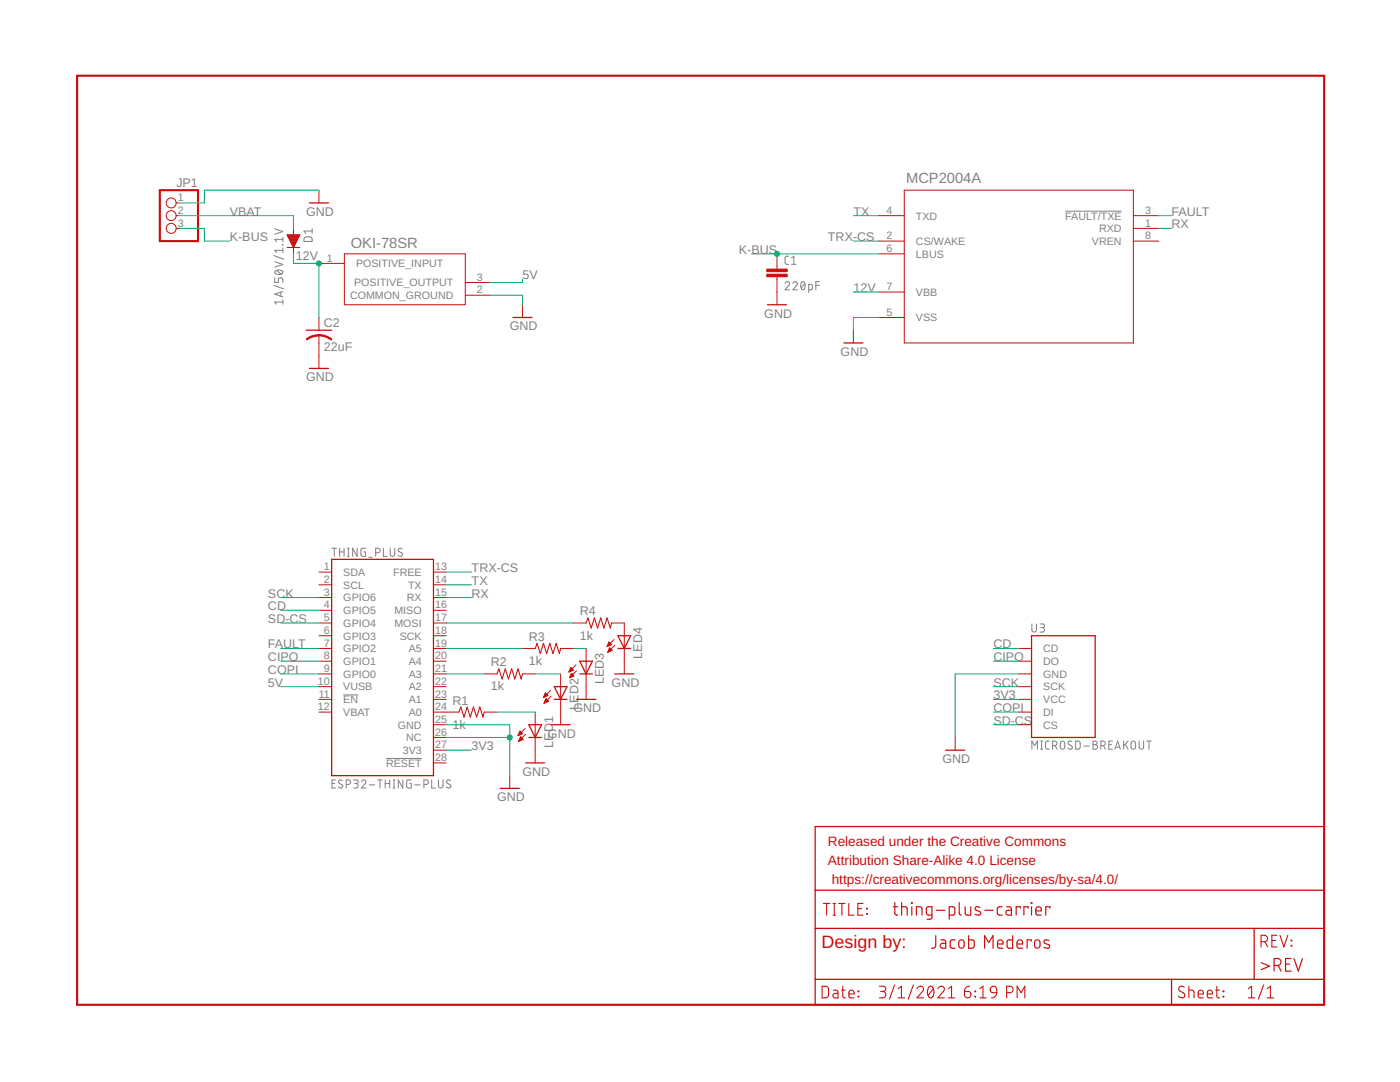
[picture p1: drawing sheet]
<svg xmlns="http://www.w3.org/2000/svg" width="279mm" height="216mm" viewBox="0 0 279 216" stroke-linecap="round" stroke-linejoin="round" font-family="sans-serif">
<g fill="none" stroke="#808080" stroke-width=".2">
<path d="M54.7 56.9l1.9 .8M54.7 51l1.9 .7M54.8 55.4v.9h.7v-.5a.47 .47 0 0 1 .5-.4 .47 .47 0 0 1 .5 .4v.5M54.8 52.2l1.7 .6-1.7 .5M54.8 45.7l1.7 .5-1.7 .5M54.9 54.1a1.04 1.04 0 0 1 1.6 .2 .95 .95 0 0 1-1.7 0zM55.2 54l.9 .7M56 58.3v.8M56.4 48.8l.1 .1zM56.5 47.3v.9M56.5 49.5v.9M56.5 59.8v.9"/>
<path d="M56.5 58.2l-1.7 .5 1.7 .5M56.5 50h-1.7l.4 .4M56.5 47.8h-1.7l.4 .4M60.8 47.4l.3-.1h.9l.3 .2v.7h-1.6zM62.3 45.7v.9M62.3 46.1h-1.6l.3 .5M156.7 56.6a.44 .44 0 0 1 .6-.4 .44 .44 0 0 1 .1 .7l-.7 .9h.9M157.4 51.1h-.5l-.2 .4v1l.2 .2h.5M158 52.7h.9M158 51.5l.4-.4v1.6M158.2 56.6a.44 .44 0 0 1 .7-.4 .44 .44 0 0 1 .1 .7l-.8 .9h.9M160 56.3l.3-.1a.97 .97 0 0 1 0 1.6 1.03 1.03 0 0 1-.3-1.5z"/>
<path d="M160.6 56.6l-.7 .9M161.4 57.8h.6l.1-.1-.1-.9-.6-.1v1.7M162.8 56.9h.7M163.5 56.2h-.7v1.6M212.6 42.1h11.2M56.5 60.3h-1.7l.4 .4M66.3 109.4h.9M66.7 109.4v1.6M67.8 109.4v1.6M67.8 110.1h.9M68.7 109.4v1.6M69.3 109.4h.4"/>
<path d="M69.3 111h.4M69.5 109.4v1.6M71.3 109.4v1.6l-.9-1.6v1.6M72.9 109.4h-.5l-.3 .2-.1 1.1 .3 .3h.6v-.9h-.2M73.6 111.2h.7M75 110.3h.4a.46 .46 0 0 0 .5-.5 .46 .46 0 0 0-.5-.4h-.4v1.6M76.5 109.4v1.6h.7M77.9 109.4v1.2a.46 .46 0 0 0 .4 .4 .46 .46 0 0 0 .5-.4v-1.2M80.2 109.5a.41 .41 0 0 0-.5-.1 .41 .41 0 0 0-.1 .6l.6 .3a.38 .38 0 0 1 .1 .6 .38 .38 0 0 1-.5 .1l-.4-.2M68.5 138.7h3M205.9 124.5v1.2a.46 .46 0 0 0 .5 .4 .46 .46 0 0 0 .4-.4v-1.2M207.6 124.5h.5a.36 .36 0 0 1 .3 .4 .36 .36 0 0 1-.3 .3h-.4"/>
<path d="M208 125.2a.46 .46 0 0 1 .4 .5 .46 .46 0 0 1-.4 .4h-.4M66.3 156.3h.5M67 155.6h-.7v1.6h.7M68.3 155.7l-.5-.1-.3 .4 .1 .2 .6 .4a.38 .38 0 0 1 .2 .5 .38 .38 0 0 1-.6 .1l-.3-.2M69.1 156.5h.4a.46 .46 0 0 0 .5-.4 .46 .46 0 0 0-.5-.5h-.4v1.6M70.6 155.6h.5a.36 .36 0 0 1 .4 .4 .36 .36 0 0 1-.4 .3h-.3M71 156.3a.46 .46 0 0 1 .5 .5 .46 .46 0 0 1-.5 .4h-.4M72.1 156a.45 .45 0 0 1 .7-.4 .45 .45 0 0 1 .1 .7l-.8 .9h.9M73.7 156.6h1.1M75.4 155.6h.9M75.8 155.6v1.6M76.9 156.3h.9"/>
<path d="M76.9 155.6v1.6M77 151.3h7.2M77.8 155.6v1.6M78.5 157.2h.3M78.5 155.6h.3M78.6 155.6v1.6M80.4 155.6v1.6l-.9-1.6v1.6M82.1 155.6h-.7l-.2 .3 .1 1.2 .8 .1v-.9h-.3M82.8 156.6h1.1M84.6 156.5h.5a.46 .46 0 0 0 .4-.4 .46 .46 0 0 0-.4-.5h-.5v1.6M86.1 155.6v1.6h.8M87.5 155.6v1.2a.46 .46 0 0 0 .5 .4 .46 .46 0 0 0 .4-.4v-1.2"/>
<path d="M89.9 155.7h-.2a.37 .37 0 0 0-.5 .1 .37 .37 0 0 0 .1 .5l.5 .3a.38 .38 0 0 1 .1 .5 .38 .38 0 0 1-.5 .1l-.3-.2M205.9 149.5v-1.6l.6 .9 .5-.9v1.6M207.7 149.5h.4M207.7 147.9h.4M207.9 147.9v1.6M209.4 147.9h-.5l-.2 .3v1.1l.2 .2h.5M210.1 148.8h.4a.46 .46 0 0 0 .4-.5 .46 .46 0 0 0-.4-.4h-.4v1.6M210.6 148.8l.3 .7M211.7 148l.3-.1 .4 .1a1.33 1.33 0 0 1 .1 1.2l-.5 .3-.3-.1-.1-.3zM213.9 148a.42 .42 0 0 0-.5-.1 .42 .42 0 0 0-.2 .6l.6 .3a.41 .41 0 0 1 .1 .6 .41 .41 0 0 1-.6 0l-.2-.1M214.7 147.9h.6l.2 .2 .1 1-.3 .4h-.6zM216.3 148.9h1.1"/>
<path d="M218.1 147.9h.5a.36 .36 0 0 1 .3 .3 .36 .36 0 0 1-.3 .4 .46 .46 0 0 1 .4 .4 .46 .46 0 0 1-.4 .5h-.5zM218.1 148.6h.5M219.7 148.8h.4a.46 .46 0 0 0 .5-.5 .46 .46 0 0 0-.5-.4h-.4v1.6M220.2 148.8l.4 .7M221.3 148.6h.5M222 147.9h-.7v1.6h.7M222.5 149.5l.6-1.6 .5 1.6M222.6 149.1h.9M224.2 147.9v1.6M224.6 148.5l.5 1M225.1 147.9l-.9 1M225.8 148l.4-.1 .3 .1a1.33 1.33 0 0 1 .1 1.2l-.4 .3-.4-.1-.1-.3z"/>
<path d="M227.3 147.9v1.2a.46 .46 0 0 0 .5 .4 .46 .46 0 0 0 .4-.4v-1.2M228.9 147.9h.8M229.3 147.9v1.6"/>
</g>
<g fill="none" stroke="#c90d0c" stroke-width=".2">
<path d="M63.6 38v2.5M180.5 38h45.7v30.4h-45.7zM35.1 40.5h.6M35.1 43h.6M35.1 45.6h.6M57.3 49.4h2.5M57.3 46.8h2.5l-1.2 2.6zM57.3 46.9h2.5M57.4 47.1h2.3M57.4 47.2h2.3M57.5 47.3h2.1M57.6 47.4h1.9"/>
<path d="M57.6 47.5h1.9M57.7 47.7h1.7M57.8 47.8h1.6M57.8 47.9h1.5M57.9 48h1.3M57.9 48.1h1.3M58 48.3h1.1M58.1 48.4h1M58.1 48.5h.9M58.2 48.6h.7M58.3 48.7h.6M58.3 48.9h.5"/>
<path d="M58.4 49h.4M58.4 49.1h.3M58.5 49.2h.2M58.5 49.3h.1M58.6 45.6v1.2M58.6 49.4v1.3M63.6 52.6h5.1M68.7 50.7h24.2v10.1h-24.2zM92.9 58.9h5M92.9 56.4h5M155.1 50.7v3M155.1 55.2v5.6"/>
<path d="M175.4 50.7h5.1M175.4 43h5.1M175.4 48.1h5.1M175.4 58.3h5.1M226.2 43h5.1M226.2 45.6h5.1M226.2 48.1h5.1M63.6 63.4v2.5M63.6 66.9v6.6M104.3 60.8v2.6M170.3 65.9v2.5M175.4 63.4h5.1"/>
<path d="M63.6 114.2h2.6M63.6 116.7h2.6M63.6 119.2h2.6M86.5 114.2h2.5M86.5 116.7h2.5M86.5 119.2h2.5M63.6 121.8h2.6M63.6 124.3h2.6M63.6 126.9h2.6M63.6 129.4h2.6M63.6 131.9h2.6M63.6 134.5h2.6"/>
<path d="M63.6 137h2.6M63.6 139.6h2.6M86.5 121.8h2.5M86.5 124.3h2.5M86.5 126.9h2.5M86.5 129.4h2.5M86.5 131.9h2.5M86.5 134.5h2.5M86.5 137h2.5M86.5 139.6h2.5M96.6 134.5h2.6M104.3 129.4h2.5"/>
<path d="M104.3 134.5h2.5M108.5 139.1h.1M108.5 139h.4M108.6 138.9h.6M108.6 138.7h.7M108.7 138.6h.5M108.8 138.5h.3M108.8 139.9h.7M108.8 138.4h.1M108.8 139.8h.6M108.8 138.3l.5 .5-.8 .4zM108.9 139.7h.4"/>
<path d="M108.9 139.6h.2M109 139.4h.1M109.5 139.9l-.5-.5-.4 .9M109.5 139.9l-.9 .4M109.9 137.8l-1.4 1.4M110 138.9l-1.4 1.4M111.9 129.4h2.5M111.9 134.5v10.1M113.6 134h.1M113.6 133.9h.4M113.7 133.8h.5M113.7 133.7h.7"/>
<path d="M113.7 135.1h.2M113.8 133.5h.5M113.8 135h.4M113.8 133.4h.4M113.8 134.9h.7M113.9 133.3h.1M113.9 134.7h.6M113.9 133.2l.5 .5-.9 .4zM113.9 134.6h.4M114 134.5h.2M114 134.4h.1M114 134.3l.6 .6-.9 .3z"/>
<path d="M114.4 124.3h2.6M114.9 132.7l-1.4 1.4M115.1 133.8l-1.4 1.4M117 129.4v10.2M121.2 129h.1M121.2 128.8h.3M121.3 128.7h.5M121.3 130h.2M121.3 128.6h.7M121.4 128.5h.5M121.4 129.9h.4M121.4 128.4h.4"/>
<path d="M121.4 129.8h.7M121.5 128.2h.2M121.5 129.7h.6M121.5 129.6h.5M121.6 129.4h.3M121.6 129.3h.1M121.7 129.3l.5 .5-.9 .4zM122 124.3h2.6v10.2M122 128.6l-.5-.5-.3 .9M122 128.6l-.8 .4M122.6 127.6l-1.4 1.4M122.7 128.8l-1.4 1.4"/>
<path d="M203.3 129.4h2.6M203.3 131.9h2.6M203.3 134.5h2.6M203.3 137h2.6M203.3 139.6h2.6M63.6 142.1h2.6M86.5 142.1h5.1M86.5 144.6h2.5M86.5 147.2h2.5M86.5 149.7h2.5M86.5 152.2h2.5M96.6 142.1h2.6"/>
<path d="M101.7 154.8v2.5M103.4 146.7h.2M103.5 146.6h.4M103.5 146.5h.7M103.5 147.9h.1M103.6 147.8h.2M103.6 146.3h.6M103.6 146.2h.5M103.6 147.7h.5M103.7 146.1h.3M103.7 147.5h.7M103.7 146h.1"/>
<path d="M103.7 147.4h.6M103.8 145.9l.5 .5-.9 .4zM103.8 147.3h.4M103.8 147.2h.2M103.9 147l-.4 .9M103.9 147l.5 .5M103.9 147h.1M104.4 147.5l-.9 .4M104.8 145.4l-1.4 1.4M104.9 146.5l-1.4 1.4M106.8 142.1v10.1M108.6 140.3h.1"/>
<path d="M108.6 140.2h.3M108.7 140.1h.5M190.6 147.2v2.5M203.3 142.1h2.6M203.3 144.6h2.6"/>
<circle cx="34.2" cy="40.5" r=".99"/>
<circle cx="34.2" cy="43" r=".99"/>
<circle cx="34.2" cy="45.6" r=".99"/>
</g>
<g fill="none" stroke="#c90d0c" stroke-width=".25">
<path d="M61.7 40.5h3.9M61.1 65.9h5.1M61.7 73.5h3.9M102.4 63.4h3.8M153.2 60.8h3.8M168.4 68.4h3.8M66.2 111.6h20.3v43.2h-20.3zM110.6 137h2.6l-1.3 2.6zM110.6 139.6h2.6M115.1 139.6h3.8M115.7 131.9h2.5l-1.2 2.6zM115.7 134.5h2.5"/>
<path d="M122.7 134.5h3.8M123.3 126.9h2.6l-1.3 2.5zM123.3 129.4h2.6M205.9 126.9h12.7v20.3h-12.7zM99.8 157.3h3.8M104.9 152.2h3.8M105.5 147.2h2.6M105.5 144.6h2.6l-1.3 2.6zM110 144.6h3.8M188.7 149.7h3.8M162.7 164.9h101.6v35.6h-101.6zM162.7 177.6h101.6"/>
<path d="M162.7 185.3h101.6M162.7 195.4h101.6M233.8 195.4v5.1M250.3 185.3v10.1"/>
</g>
<g fill="#c90d0c" stroke="#c90d0c" stroke-width=".2">
<path d="M153 54.7h4.1v.5h-4.1z"/>
<path d="M153 53.7h4.1v.5h-4.1z"/>
</g>
<path d="M15.4 15.1h248.9v185.4h-248.9zM31.9 38h7.6v10.1h-7.6z" fill="none" stroke="#c90d0c" stroke-width=".42"/>
<g fill="none" stroke="#c90d0c" stroke-width=".21">
<path d="M99.2 134.5l.4-1 .6 2 .6-2 .7 2 .6-2 .6 2 .7-2 .6 2 .3-1M106.8 129.4l.4-1 .6 2 .7-2 .6 2 .6-2 .7 2 .6-2 .6 2 .3-1M117 124.3l.3-1 .7 2 .6-2 .7 2 .6-2 .6 2 .7-2 .6 2 .2-1M91.6 142.1l.4-1 .6 2 .6-2 .7 2 .6-2 .6 2 .7-2 .6 2 .2-1M164.1 196.8h.8l.4 .4v1.5l-.4 .4h-.8zM164.3 180.3h1.3M165 180.3v2.3M166.2 180.3h.6M166.2 182.6h.6M166.3 197.6h.7l.2 .2v1.3h-.5a.46 .46 0 0 1-.5-.4 .46 .46 0 0 1 .5-.5h.5M166.5 180.3v2.3M167.4 180.3h1.3"/>
<path d="M167.9 197.6h.8M168 180.3v2.3M168.2 196.8v2.1l.5 .2M169.4 180.3v2.3h1M169.4 198.3h1.1a.54 .54 0 0 0-.4-.7 .54 .54 0 0 0-.7 .5l.1 .9 1 .1M171.2 181.3h.8M171.3 197.8l.1 .1zM171.3 198.8l.1 .1zM172.2 180.3h-1v2.3h1M173 181.3l.1 .1zM173 182.3l.1 .1zM175.5 196.8h.8a.52 .52 0 0 1 .5 .5 .52 .52 0 0 1-.5 .5h-.6"/>
<path d="M176.1 197.8a.65 .65 0 0 1 .7 .7 .65 .65 0 0 1-.7 .6h-.6M178.5 196.5l-1 2.9M179.2 199.1h1.4M179.2 197.3l.7-.5v2.3M182.3 196.5l-1 2.9M183 197.3a.64 .64 0 0 1 .9-.5 .64 .64 0 0 1 .2 1l-1.1 1.3h1.3M185.4 197a.55 .55 0 0 1 .6-.2 .55 .55 0 0 1 .3 .6 1.32 1.32 0 0 1-.6 1.7 1.44 1.44 0 0 1-.3-2.1zM186.3 197.3l-1.1 1.3M187.2 197.3a.64 .64 0 0 1 .9-.5 .64 .64 0 0 1 .2 1l-1.1 1.3h1.3M189.3 199.1h1.3M189.3 197.3l.6-.5v2.3M192.5 197.8h.8a.65 .65 0 0 1 .5 .7 .65 .65 0 0 1-.7 .6 .65 .65 0 0 1-.6-.6z"/>
<path d="M193.5 196.8a1.01 1.01 0 0 0-1 1M194.6 198.8l.1 .1zM194.6 197.8l.1 .1zM195.5 199.1h1.3M195.5 197.3l.7-.5v2.3M197.7 197a.66 .66 0 0 1 .8-.2 .66 .66 0 0 1 .4 .6v.7h-.8a.62 .62 0 0 1-.5-.4 .62 .62 0 0 1 .1-.7zM198.9 198.1l-.3 .7-.7 .3M200.9 198.1h.6a.65 .65 0 0 0 .7-.7 .65 .65 0 0 0-.7-.6h-.6v2.3M203 199.1v-2.3l.8 1.3 .7-1.3v2.3M236.3 197a.58 .58 0 0 0-.8-.1 .58 .58 0 0 0 0 .9l.7 .3a.58 .58 0 0 1 .1 .9 .58 .58 0 0 1-.9 0l-.2-.2M237.3 197.6l.9 .1 .1 .3v1.1M237.3 196.8v2.3"/>
<path d="M239.1 198.3h1.1a.54 .54 0 0 0-.4-.7 .54 .54 0 0 0-.7 .5l.1 .9 1 .1M240.9 198.3h1.1a.54 .54 0 0 0-.4-.7 .54 .54 0 0 0-.7 .5l.1 .9 1 .1M242.6 197.6h.8M242.8 196.8v1.9l.3 .4h.3M244.1 198.8l.1 .1zM244.1 197.8l.1 .1zM249.1 199.1h1.3M249.1 197.3l.7-.5v2.3M251.7 187.9h.6a.65 .65 0 0 0 .7-.6 .65 .65 0 0 0-.7-.7h-.6v2.4M252.2 196.5l-1.1 2.9M252.5 187.9l.5 1.1M252.9 199.1h1.3"/>
<path d="M252.9 197.3l.6-.5v2.3M253.8 187.7h.8M254.9 186.6h-1.1v2.4h1.1M255.4 186.6l.8 2.4 .8-2.4M257.7 187.6l.1 .1zM257.7 188.6l.1 .2z"/>
</g>
<g fill="none" stroke="#c90d0c" stroke-width=".23">
<path d="M178.3 180.9h.8M178.6 180.1v2.3l.5 .2M179.9 180.9l1 .1 .2 .3v1.3M179.9 180.1v2.5M181.9 180.1l.1 .1zM182 180.9v1.7M182.9 182.6v-1.7l1 .1 .1 .3v1.3M186 182.6h-.7l-.4-.2v-1.1l.2-.3 .9-.1v2.1l-.3 .4h-.7M186.8 186.7l-.1 2.1-.2 .3-.6 .1M186.9 181.6h1.7M187.8 187.5l.7 .1 .2 .2v1.4h-.6a.49 .49 0 0 1-.5-.5 .49 .49 0 0 1 .5-.5h.6M189.4 182.6h.7l.4-.2v-1.2l-.2-.2-.9-.1v2.5"/>
<path d="M190.6 187.5l-.7 .1-.3 .3 .1 1.2 .9 .1M191.4 180.1l.1 2.3 .3 .2M191.5 187.7l.5-.2a.99 .99 0 0 1 .2 1.6h-.6l-.3-.3zM192.6 180.9l.1 1.5 .3 .2h.7v-1.7M193.3 186.7v2.5h.9l.2-.4v-1l-.2-.2-.9-.1M195.6 181.1l-.8-.1-.2 .3 .2 .3 .8 .4 .1 .2-.1 .3-.2 .1-.8-.1M196.5 189.2v-2.5l.8 1.4 .9-1.4v2.5M196.6 181.6h1.6M199.1 188.4h1.1a.58 .58 0 0 0-.4-.9 .58 .58 0 0 0-.7 .6l.1 1 1 .1M200 180.9l-.7 .1-.3 .3 .2 1.2 .8 .1M200.9 180.9l.7 .1 .2 .2v1.4h-.6a.49 .49 0 0 1-.5-.5 .49 .49 0 0 1 .5-.5h.6M202.1 186.7v2.5h-.9l-.2-.3v-1.1l.2-.2 .9-.1"/>
<path d="M203 188.4h1.1a.59 .59 0 0 0-.4-.9 .59 .59 0 0 0-.7 .6l.1 1 1 .1M203.6 181.2v-.3h-.8v1.7M205.2 181.2v-.3h-.9v1.7M205.8 180.1l.1 .1zM205.8 187.8v-.3h-.8v1.7M205.9 180.9v1.7M206.6 187.7l.5-.2a.97 .97 0 0 1 .2 1.6l-.4 .1-.3-.2-.2-.4zM206.7 181.8h1.1a.58 .58 0 0 0-.4-.9 .58 .58 0 0 0-.7 .6l.1 1 1 .1M209.3 187.7l-.7-.1-.3 .3 .3 .3 .8 .4 .1 .2-.1 .3a.92 .92 0 0 1-1 0M209.5 181.2v-.3h-.8v1.7M251.7 192.1l1.7 .7-1.7 .7M254.3 192.7h.7a.7 .7 0 0 0 .7-.7 .7 .7 0 0 0-.7-.7h-.7v2.5"/>
<path d="M255.1 192.7l.6 1.1M256.6 192.4h.8M257.7 191.3h-1.1v2.5h1.1M258.3 191.3l.8 2.5 .8-2.5"/>
</g>
<g fill="#c90d0c" stroke="#c90d0c" stroke-width=".2">
<path d="M63.6 66.8l1.4 .2 1.2 .6-.1 .2-1.4-.6-1.1-.2z" fill-rule="evenodd"/>
<path d="M61.1 67.6l1.2-.6 1.3-.2v.2l-1 .2-1.3 .6z" fill-rule="evenodd"/>
</g>
<g fill="none" stroke="#0dab76" stroke-width=".2">
<path d="M63.6 38h-22.8v2.5h-5.1M35.7 45.6h5.1v2.5h5.1M35.7 43h22.9v2.6M58.6 50.7v1.9h5v10.8M97.9 58.9h6.4v1.9M104.3 55.7v.7h-6.4M150 50.7h25.4M170.3 48.1h5.1M170.3 58.3h5.1M170.3 43h5.1M231.3 45.6h2.5M231.3 43h2.5"/>
<path d="M175.4 63.4h-5.1v2.5M56 119.2h7.6M89 119.2h5.1M89 116.7h5.1M89 114.2h5.1M56 137h7.6M56 129.4h7.6M56 134.5h7.6M56 124.3h7.6M56 131.9h7.6M56 121.8h7.6M89 129.4h15.3"/>
<path d="M89 134.5h7.6M89 124.3h25.4M106.8 134.5h5.1M114.4 129.4h2.6M198.2 137h5.1M198.2 129.4h5.1M198.2 139.6h5.1M198.2 131.9h5.1M203.3 134.5h-12.7v12.7M89 144.6h12.7v10.2M89 147.2h12.7M89 149.7h5.1"/>
<path d="M99.2 142.1h7.6M198.2 144.6h5.1M198.2 142.1h5.1"/>
</g>
<g fill="#0dab76" stroke="#0dab76" stroke-width=".2">
<circle cx="155.1" cy="50.7" r=".51"/>
<circle cx="63.6" cy="52.6" r=".51"/>
<circle cx="101.7" cy="147.2" r=".51"/>
</g>
<text font-size="3.6" fill="#c90d0c" x="164" y="189.1">Design by:</text>
<g font-size="2.9" fill="#808080">
<text x="180.8" y="36.5">MCP2004A</text>
<text x="70" y="49.4">OKI-78SR</text>
</g>
<g font-size="2.7" fill="#c90d0c">
<text x="165.2" y="168.7">Released under the Creative Commons</text>
<text x="165.2" y="172.6">Attribution Share-Alike 4.0 License</text>
<text x="166" y="176.4">https://creativecommons.org/licenses/by-sa/4.0/</text>
</g>
<g font-size="2.5" fill="#808080">
<text x="35.2" y="37.3">JP1</text>
<text x="45.9" y="43">VBAT</text>
<text x="61.1" y="43">GND</text>
<text x="170.3" y="43">TX</text>
<text x="233.8" y="45.6">RX</text>
<text x="233.8" y="43">FAULT</text>
<text x="45.9" y="48.1">K-BUS</text>
<text x="59.1" y="51.9">12V</text>
<text x="147.5" y="50.7">K-BUS</text>
<text x="165.2" y="48.1">TRX-CS</text>
<text x="104.3" y="55.7">5V</text>
<text x="170.3" y="58.3">12V</text>
<text x="64.7" y="65.3">C2</text>
<text x="101.7" y="65.9">GND</text>
<text x="152.5" y="63.4">GND</text>
<text x="64.7" y="70.1">22uF</text>
<text x="167.8" y="71">GND</text>
<text x="61.1" y="76.1">GND</text>
<text x="53.5" y="119.2">SCK</text>
<text x="94.1" y="119.2">RX</text>
<text x="94.1" y="116.7">TX</text>
<text x="94.1" y="114.1">TRX-CS</text>
<text x="53.5" y="124.3">SD-CS</text>
<text x="53.5" y="121.8">CD</text>
<text x="115.7" y="122.8">R4</text>
<text x="53.5" y="129.4">FAULT</text>
<text x="53.5" y="131.9">CIPO</text>
<text x="105.5" y="127.9">R3</text>
<text x="115.7" y="127.6">1k</text>
<text x="128.1" y="131.4" transform="rotate(-90 128.1 131.4)">LED4</text>
<text x="198.2" y="131.9">CIPO</text>
<text x="198.2" y="129.4">CD</text>
<text x="53.5" y="137">5V</text>
<text x="53.5" y="134.5">COPI</text>
<text x="97.9" y="137.8">1k</text>
<text x="97.9" y="133">R2</text>
<text x="105.5" y="132.7">1k</text>
<text x="120.5" y="136.5" transform="rotate(-90 120.5 136.5)">LED3</text>
<text x="122.1" y="137">GND</text>
<text x="198.2" y="137">SCK</text>
<text x="90.3" y="140.6">R1</text>
<text x="114.4" y="142.1">GND</text>
<text x="115.5" y="141.6" transform="rotate(-90 115.5 141.6)">LED2</text>
<text x="198.2" y="139.5">3V3</text>
<text x="198.2" y="142.1">COPI</text>
<text x="90.3" y="145.4">1k</text>
<text x="94.1" y="149.7">3V3</text>
<text x="109.4" y="147.2">GND</text>
<text x="110.4" y="149.2" transform="rotate(-90 110.4 149.2)">LED</text>
<text x="110.4" y="144.3" transform="rotate(-90 110.4 144.3)">1</text>
<text x="198.2" y="144.6">SD-CS</text>
<text x="104.3" y="154.8">GND</text>
<text x="188.1" y="152.2">GND</text>
<text x="99.2" y="159.9">GND</text>
</g>
<g font-size="2.1" fill="#808080">
<text x="35.5" y="40.1">1</text>
<text x="35.5" y="42.7">2</text>
<text x="35.5" y="45.2">3</text>
<text x="176.9" y="42.7">4</text>
<text x="176.9" y="47.8">2</text>
<text x="182.8" y="43.8">TXD</text>
<text x="212.6" y="43.8">FAULT/TXE</text>
<text x="219.3" y="46.3">RXD</text>
<text x="228.5" y="42.7">3</text>
<text x="228.5" y="45.2">1</text>
<text x="228.5" y="47.8">8</text>
<text x="65.2" y="52.2">1</text>
<text x="71.1" y="53.3">POSITIVE_INPUT</text>
<text x="176.9" y="50.3">6</text>
<text x="182.8" y="48.9">CS/WAKE</text>
<text x="182.8" y="51.4">LBUS</text>
<text x="217.9" y="48.9">VREN</text>
<text x="69.9" y="59.7">COMMON_GROUND</text>
<text x="70.7" y="57.1">POSITIVE_OUTPUT</text>
<text x="95.2" y="58.6">2</text>
<text x="95.2" y="56">3</text>
<text x="176.9" y="57.9">7</text>
<text x="182.8" y="59">VBB</text>
<text x="176.9" y="63">5</text>
<text x="182.8" y="64.1">VSS</text>
<text x="64.6" y="113.8">1</text>
<text x="86.9" y="113.8">13</text>
<text x="64.6" y="116.3">2</text>
<text x="64.6" y="118.9">3</text>
<text x="68.5" y="114.9">SDA</text>
<text x="68.5" y="117.4">SCL</text>
<text x="68.5" y="120">GPIO6</text>
<text x="78.5" y="114.9">FREE</text>
<text x="81.2" y="120">RX</text>
<text x="81.4" y="117.4">TX</text>
<text x="86.9" y="116.3">14</text>
<text x="86.9" y="118.9">15</text>
<text x="64.6" y="121.4">4</text>
<text x="64.6" y="123.9">5</text>
<text x="68.5" y="122.5">GPIO5</text>
<text x="68.5" y="125.1">GPIO4</text>
<text x="78.7" y="122.5">MISO</text>
<text x="78.7" y="125.1">MOSI</text>
<text x="86.9" y="121.4">16</text>
<text x="86.9" y="123.9">17</text>
<text x="64.6" y="126.5">6</text>
<text x="64.6" y="129">7</text>
<text x="64.6" y="131.6">8</text>
<text x="68.5" y="127.6">GPIO3</text>
<text x="68.5" y="130.1">GPIO2</text>
<text x="79.8" y="127.6">SCK</text>
<text x="81.6" y="130.1">A5</text>
<text x="86.9" y="126.5">18</text>
<text x="86.9" y="129">19</text>
<text x="86.9" y="131.6">20</text>
<text x="208.2" y="130.1">CD</text>
<text x="63.5" y="136.6">10</text>
<text x="64.6" y="134.1">9</text>
<text x="68.5" y="132.7">GPIO1</text>
<text x="68.5" y="135.2">GPIO0</text>
<text x="68.5" y="137.8">VUSB</text>
<text x="81.6" y="132.7">A4</text>
<text x="81.6" y="135.2">A3</text>
<text x="81.6" y="137.8">A2</text>
<text x="86.9" y="134.1">21</text>
<text x="86.9" y="136.6">22</text>
<text x="208.2" y="137.8">SCK</text>
<text x="208.2" y="135.2">GND</text>
<text x="208.2" y="132.7">DO</text>
<text x="63.5" y="141.7">12</text>
<text x="63.6" y="139.2">11</text>
<text x="68.5" y="140.3">EN</text>
<text x="68.5" y="142.8">VBAT</text>
<text x="81.6" y="140.3">A1</text>
<text x="81.6" y="142.8">A0</text>
<text x="86.9" y="139.2">23</text>
<text x="86.9" y="141.7">24</text>
<text x="208.2" y="142.8">DI</text>
<text x="208.2" y="140.3">VCC</text>
<text x="79.4" y="145.4">GND</text>
<text x="81.1" y="147.9">NC</text>
<text x="86.9" y="144.3">25</text>
<text x="86.9" y="146.8">26</text>
<text x="86.9" y="149.3">27</text>
<text x="208.2" y="145.4">CS</text>
<text x="77.1" y="153">RESET</text>
<text x="80.4" y="150.5">3V3</text>
<text x="86.9" y="151.9">28</text>
</g>
</svg>
